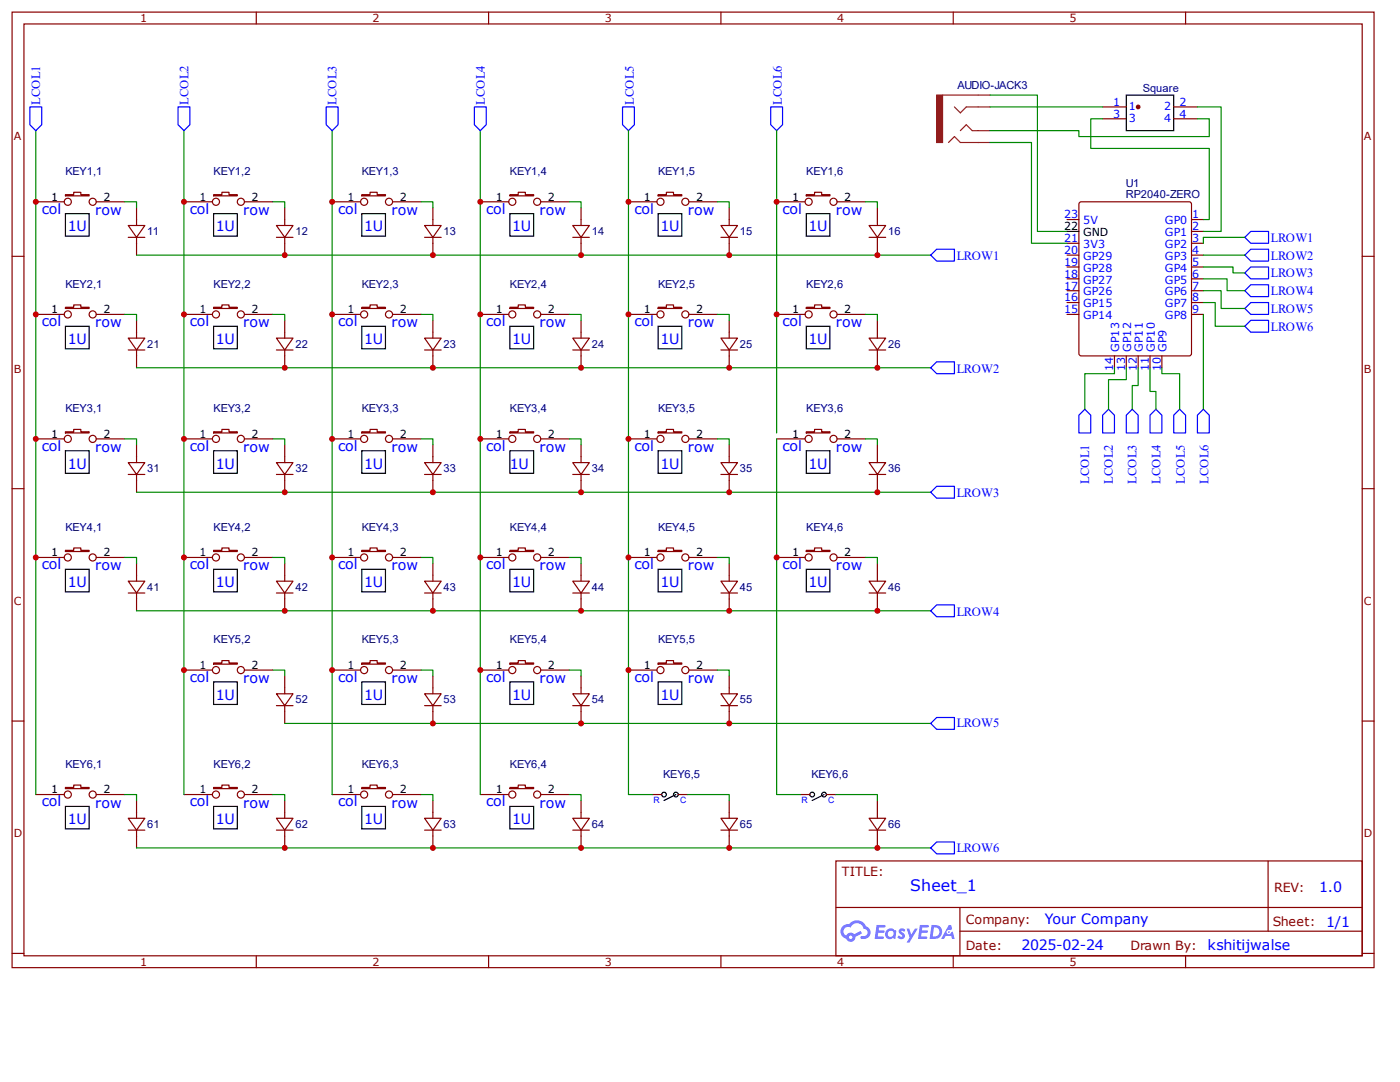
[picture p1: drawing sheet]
<svg xmlns="http://www.w3.org/2000/svg" width="279mm" height="216mm" viewBox="0 0 279 216" stroke-linecap="round" stroke-linejoin="round" font-family="sans-serif">
<g fill="none" stroke="#800" stroke-width=".24">
<path d="M2.4 2.4h271.8v190.7h-271.8zM4.8 4.8h267.1v185.9h-267.1zM51.1 2.4v2.4M97.5 2.4v2.4M143.9 2.4v2.4M190.2 2.4v2.4M236.6 2.4v2.4M2.4 51.1h2.4M271.9 51.1h2.3M2.4 97.5h2.4M271.9 97.5h2.3M2.4 143.9h2.4"/>
<path d="M271.9 143.9h2.3M166.8 171.8h105.1v18.9h-105.1zM253.1 171.8v14M2.4 190.2h2.4M51.1 190.7v2.4M97.5 190.7v2.4M143.9 190.7v2.4M166.8 181.1h105M190.2 190.7v2.4M191.6 185.8h80.2M191.6 181.1v9.4M236.6 190.7v2.4"/>
<path d="M271.9 190.2h2.3"/>
</g>
<g fill="#58f">
<path d="M179.5 185.4l.5-.2 .4 .1 .3 .3-.3 .4a.31 .31 0 0 0-.2-.3 .31 .31 0 0 0-.3 .1v.1a.8 .8 0 0 1 .6 .6 .8 .8 0 0 1-.2 .8l-.6 .1-.6-.4 .3-.3 .5 .2 .2-.2a1.1 1.1 0 0 1-.7-1.2z"/>
<path d="M180.9 185.3h.6l.4 1.2 .7-1.2h.5l-1.6 2.8h-.6l.6-1z"/>
<path d="M174.9 184.6h1.8v.2l-.2 .3h-1.1l-.1 .5h1l.3 .3-.3 .2h-1l-.1 .8h1h.1v.4h-1.7z"/>
<path d="M183.6 184.6h1.7l.1 .2-.3 .3h-1l-.1 .5h1l.2 .3-.3 .2h-1l-.1 .8h1h.2v.4h-1.8z"/>
<path d="M189.4 184.6h.4l.2 .8-.4 .2a.46 .46 0 0 0-.7 .2 .46 .46 0 0 0 .3 .6 .46 .46 0 0 0 .6-.4l.3-.1 .4 1.4h-.5l-.2-.5h-1.1l-.3 .5h-.6z"/>
<path d="M185.9 184.6l-.4 2.7h.9a1.41 1.41 0 0 0 1.6-1.4 1.41 1.41 0 0 0-1.6-1.3zM186.4 185.1a.95 .95 0 0 1 1.1 1 .95 .95 0 0 1-1.4 .8z"/>
<path d="M177.1 185.5a1.03 1.03 0 0 0-.3 1.5 1.03 1.03 0 0 0 1.5 .2l.4 .1 .2-1.5-.4-.2a.94 .94 0 0 0-1.4-.1zM177.1 186.3a.61 .61 0 0 1 1.2 0 .61 .61 0 0 1-1.2 0z"/>
<path d="M168.2 184.8a1.47 1.47 0 0 0 .7 2.5 .94 .94 0 0 0 1.1 .6 .94 .94 0 0 0 .7-1l1.3-.6-.3-.5-1.2 .6a.96 .96 0 0 0-1.6 .3 .93 .93 0 0 1-.5-1.3 .93 .93 0 0 1 1.4-.3 1.39 1.39 0 0 1 1.4-.9 1.39 1.39 0 0 1 1.2 1.1 .77 .77 0 0 1 .7 1 .77 .77 0 0 1-1.1 .5l-.3 .1v.3a1.31 1.31 0 0 0 1.9-.6 1.31 1.31 0 0 0-.8-1.8 2.04 2.04 0 0 0-3.4-.4l-.7 .1zM169.4 187a.36 .36 0 0 1 .7 0 .36 .36 0 0 1-.7 0z"/>
<circle cx="189.4" cy="186" r=".18"/>
</g>
<g fill="none" stroke="#800" stroke-width=".24">
<path d="M13.1 38.8h1.6v-.4h1.4v.4h1.7v.3h-4.7zM42.6 38.8h1.7v-.4h1.4v.4h1.7v.3h-4.8zM72.2 38.8h1.7v-.4h1.4v.4h1.6v.3h-4.7zM101.8 38.8h1.6v-.4h1.4v.4h1.7v.3h-4.7zM131.3 38.8h1.7v-.4h1.4v.4h1.7v.3h-4.8zM160.9 38.8h1.7v-.4h1.4v.4h1.6v.3h-4.7zM220 23.7h4.8M220 21.3h4.8M234.2 23.7h4.8M234.2 21.3h4.8M7.1 40.3h5.7M19.2 40.3h5.7"/>
<path d="M25.6 45h3.3l-1.6 2.4zM25.6 47.4h3.3M27.3 41.4v3.6M27.3 47.4v3.5M36.7 40.3h5.7M48.8 40.3h5.7M55.2 45h3.3l-1.7 2.4zM55.2 47.4h3.3M56.8 41.4v3.6M56.8 47.4v3.5M66.3 40.3h5.7M78.3 40.3h5.7"/>
<path d="M84.7 45h3.3l-1.6 2.4zM84.7 47.4h3.3M86.4 41.4v3.6M86.4 47.4v3.5M95.9 40.3h5.6M107.9 40.3h5.7M114.3 45h3.3l-1.6 2.4zM114.3 47.4h3.3M116 41.4v3.6M116 47.4v3.5M125.4 40.3h5.7M137.5 40.3h5.7"/>
<path d="M143.9 45h3.3l-1.7 2.4zM143.9 47.4h3.3M145.5 41.4v3.6M145.5 47.4v3.5M155 40.3h5.7M167.1 40.3h5.6M173.4 45h3.4l-1.7 2.4zM173.4 47.4h3.4M175.1 41.4v3.6M175.1 47.4v3.5M213 43.8h2.3M213 48.5h2.3"/>
<path d="M213 50.9h2.3M213 53.3h2.3M213 55.6h2.3M213 58h2.3M215.6 40.3h21.7l.4 .2 .1 30-.2 .5h-21.8l-.4-.2-.1-30.1zM237.8 43.8h2.4M237.8 46.2h2.4M237.8 48.5h2.4M237.8 50.9h2.4M237.8 53.3h2.4M237.8 55.6h2.4M237.8 58h2.4"/>
<path d="M7.1 62.7h5.7M13.1 61.3h1.6v-.5h1.4v.5h1.7v.3h-4.7zM19.2 62.7h5.7M25.6 67.5h3.3l-1.6 2.3zM25.6 69.8h3.3M27.3 63.9v3.6M27.3 69.8v3.6M36.7 62.7h5.7M42.6 61.3h1.7v-.5h1.4v.5h1.7v.3h-4.8zM48.8 62.7h5.7M55.2 67.5h3.3l-1.7 2.3zM55.2 69.8h3.3"/>
<path d="M56.8 63.9v3.6M56.8 69.8v3.6M66.3 62.7h5.7M72.2 61.3h1.7v-.5h1.4v.5h1.6v.3h-4.7zM78.3 62.7h5.7M84.7 67.5h3.3l-1.6 2.3zM84.7 69.8h3.3M86.4 63.9v3.6M86.4 69.8v3.6M95.9 62.7h5.6M101.8 61.3h1.6v-.5h1.4v.5h1.7v.3h-4.7zM107.9 62.7h5.7"/>
<path d="M114.3 67.5h3.3l-1.6 2.3zM114.3 69.8h3.3M116 63.9v3.6M116 69.8v3.6M125.4 62.7h5.7M131.3 61.3h1.7v-.5h1.4v.5h1.7v.3h-4.8zM137.5 62.7h5.7M143.9 67.5h3.3l-1.7 2.3zM143.9 69.8h3.3M145.5 63.9v3.6M145.5 69.8v3.6M155 62.7h5.7"/>
<path d="M160.9 61.3h1.7v-.5h1.4v.5h1.6v.3h-4.7zM167.1 62.7h5.6M173.4 67.5h3.4l-1.7 2.3zM173.4 69.8h3.4M175.1 63.9v3.6M175.1 69.8v3.6M213 60.4h2.3M213 62.7h2.3M222.4 71v2.4M224.8 71v2.4M227.1 71v2.4M229.5 71v2.4"/>
<path d="M231.9 71v2.4M237.8 60.4h2.4M237.8 62.7h2.4M7.1 87.6h5.7M13.1 86.2h1.6v-.5h1.4v.5h1.7v.2h-4.7zM19.2 87.6h5.7M25.6 92.3h3.3l-1.6 2.4zM25.6 94.7h3.3M27.3 88.8v3.5M27.3 94.7v3.5M36.7 87.6h5.7M42.6 86.2h1.7v-.5h1.4v.5h1.7v.2h-4.8z"/>
<path d="M48.8 87.6h5.7M55.2 92.3h3.3l-1.7 2.4zM55.2 94.7h3.3M56.8 88.8v3.5M56.8 94.7v3.5M66.3 87.6h5.7M72.2 86.2h1.7v-.5h1.4v.5h1.6v.2h-4.7zM78.3 87.6h5.7M84.7 92.3h3.3l-1.6 2.4zM84.7 94.7h3.3M86.4 88.8v3.5M86.4 94.7v3.5"/>
<path d="M95.9 87.6h5.6M101.8 86.2h1.6v-.5h1.4v.5h1.7v.2h-4.7zM107.9 87.6h5.7M114.3 92.3h3.3l-1.6 2.4zM114.3 94.7h3.3M116 88.8v3.5M116 94.7v3.5M125.4 87.6h5.7M131.3 86.2h1.7v-.5h1.4v.5h1.7v.2h-4.8zM137.5 87.6h5.7M143.9 92.3h3.3l-1.7 2.4zM143.9 94.7h3.3"/>
<path d="M145.5 88.8v3.5M145.5 94.7v3.5M155 87.6h5.7M160.9 86.2h1.7v-.5h1.4v.5h1.6v.2h-4.7zM167.1 87.6h5.6M173.4 92.3h3.4l-1.7 2.4zM173.4 94.7h3.4M175.1 88.8v3.5M175.1 94.7v3.5M7.1 111.2h5.7M13.1 109.8h1.6v-.5h1.4v.5h1.7v.3h-4.7zM19.2 111.2h5.7"/>
<path d="M25.6 116h3.3l-1.6 2.3zM25.6 118.3h3.3M27.3 112.4v3.6M27.3 118.3v3.6M36.7 111.2h5.7M42.6 109.8h1.7v-.5h1.4v.5h1.7v.3h-4.8zM48.8 111.2h5.7M55.2 116h3.3l-1.7 2.3zM55.2 118.3h3.3M56.8 112.4v3.6M56.8 118.3v3.6M66.3 111.2h5.7"/>
<path d="M72.2 109.8h1.7v-.5h1.4v.5h1.6v.3h-4.7zM78.3 111.2h5.7M84.7 116h3.3l-1.6 2.3zM84.7 118.3h3.3M86.4 112.4v3.6M86.4 118.3v3.6M95.9 111.2h5.6M101.8 109.8h1.6v-.5h1.4v.5h1.7v.3h-4.7zM107.9 111.2h5.7M114.3 116h3.3l-1.6 2.3zM114.3 118.3h3.3M116 112.4v3.6"/>
<path d="M116 118.3v3.6M125.4 111.2h5.7M131.3 109.8h1.7v-.5h1.4v.5h1.7v.3h-4.8zM137.5 111.2h5.7M143.9 116h3.3l-1.7 2.3zM143.9 118.3h3.3M145.5 112.4v3.6M145.5 118.3v3.6M155 111.2h5.7M160.9 109.8h1.7v-.5h1.4v.5h1.6v.3h-4.7zM167.1 111.2h5.6M173.4 116h3.4l-1.7 2.3z"/>
<path d="M173.4 118.3h3.4M175.1 112.4v3.6M175.1 118.3v3.6M36.7 133.7h5.7M42.6 132.3h1.7v-.5h1.4v.5h1.7v.2h-4.8zM48.8 133.7h5.7M55.2 138.4h3.3l-1.7 2.4zM56.8 134.9v3.5M66.3 133.7h5.7M72.2 132.3h1.7v-.5h1.4v.5h1.6v.2h-4.7zM78.3 133.7h5.7M84.7 138.4h3.3l-1.6 2.4z"/>
<path d="M86.4 134.9v3.5M95.9 133.7h5.6M101.8 132.3h1.6v-.5h1.4v.5h1.7v.2h-4.7zM107.9 133.7h5.7M114.3 138.4h3.3l-1.6 2.4zM116 134.9v3.5M125.4 133.7h5.7M131.3 132.3h1.7v-.5h1.4v.5h1.7v.2h-4.8zM137.5 133.7h5.7M143.9 138.4h3.3l-1.7 2.4zM145.5 134.9v3.5M7.1 158.5h5.7"/>
<path d="M13.1 157.1h1.6v-.4h1.4v.4h1.7v.3h-4.7zM19.2 158.5h5.7M27.3 159.7v3.6M36.7 158.5h5.7M42.6 157.1h1.7v-.4h1.4v.4h1.7v.3h-4.8zM48.8 158.5h5.7M55.2 140.8h3.3M56.8 140.8v3.6M56.8 159.7v3.6M66.3 158.5h5.7M72.2 157.1h1.7v-.4h1.4v.4h1.6v.3h-4.7zM78.3 158.5h5.7"/>
<path d="M84.7 140.8h3.3M86.4 140.8v3.6M86.4 159.7v3.6M95.9 158.5h5.6M101.8 157.1h1.6v-.4h1.4v.4h1.7v.3h-4.7zM107.9 158.5h5.7M114.3 140.8h3.3M116 140.8v3.6M116 159.7v3.6M130.2 158.5h1.8M135.4 158.5h1.9M143.9 140.8h3.3"/>
<path d="M145.5 140.8v3.6M145.5 159.7v3.6M159.7 158.5h1.9M164.9 158.5h1.9M175.1 159.7v3.6M25.6 163.3h3.3l-1.6 2.3zM25.6 165.6h3.3M27.3 165.6v3.6M55.2 163.3h3.3l-1.7 2.3zM55.2 165.6h3.3M56.8 165.6v3.6M84.7 163.3h3.3l-1.6 2.3z"/>
<path d="M84.7 165.6h3.3M86.4 165.6v3.6M114.3 163.3h3.3l-1.6 2.3zM114.3 165.6h3.3M116 165.6v3.6M143.9 163.3h3.3l-1.7 2.3zM143.9 165.6h3.3M145.5 165.6v3.6M173.4 163.3h3.4l-1.7 2.3zM173.4 165.6h3.4M175.1 165.6v3.6"/>
<circle cx="13.5" cy="40.3" r=".71"/>
<circle cx="18.5" cy="40.3" r=".71"/>
<circle cx="43.1" cy="40.3" r=".71"/>
<circle cx="48.1" cy="40.3" r=".71"/>
<circle cx="72.7" cy="40.3" r=".71"/>
<circle cx="77.6" cy="40.3" r=".71"/>
<circle cx="102.2" cy="40.3" r=".71"/>
<circle cx="107.2" cy="40.3" r=".71"/>
<circle cx="131.8" cy="40.3" r=".71"/>
<circle cx="136.8" cy="40.3" r=".71"/>
<circle cx="161.4" cy="40.3" r=".71"/>
<circle cx="166.3" cy="40.3" r=".71"/>
<circle cx="13.5" cy="62.7" r=".71"/>
<circle cx="18.5" cy="62.7" r=".71"/>
<circle cx="43.1" cy="62.7" r=".71"/>
<circle cx="48.1" cy="62.7" r=".71"/>
<circle cx="72.7" cy="62.7" r=".71"/>
<circle cx="77.6" cy="62.7" r=".71"/>
<circle cx="102.2" cy="62.7" r=".71"/>
<circle cx="107.2" cy="62.7" r=".71"/>
<circle cx="131.8" cy="62.7" r=".71"/>
<circle cx="136.8" cy="62.7" r=".71"/>
<circle cx="161.4" cy="62.7" r=".71"/>
<circle cx="166.3" cy="62.7" r=".71"/>
<circle cx="13.5" cy="87.6" r=".71"/>
<circle cx="18.5" cy="87.6" r=".71"/>
<circle cx="43.1" cy="87.6" r=".71"/>
<circle cx="48.1" cy="87.6" r=".71"/>
<circle cx="72.7" cy="87.6" r=".71"/>
<circle cx="77.6" cy="87.6" r=".71"/>
<circle cx="102.2" cy="87.6" r=".71"/>
<circle cx="107.2" cy="87.6" r=".71"/>
<circle cx="131.8" cy="87.6" r=".71"/>
<circle cx="136.8" cy="87.6" r=".71"/>
<circle cx="161.4" cy="87.6" r=".71"/>
<circle cx="166.3" cy="87.6" r=".71"/>
<circle cx="13.5" cy="111.2" r=".71"/>
<circle cx="18.5" cy="111.2" r=".71"/>
<circle cx="43.1" cy="111.2" r=".71"/>
<circle cx="48.1" cy="111.2" r=".71"/>
<circle cx="72.7" cy="111.2" r=".71"/>
<circle cx="77.6" cy="111.2" r=".71"/>
<circle cx="102.2" cy="111.2" r=".71"/>
<circle cx="107.2" cy="111.2" r=".71"/>
<circle cx="131.8" cy="111.2" r=".71"/>
<circle cx="136.8" cy="111.2" r=".71"/>
<circle cx="161.4" cy="111.2" r=".71"/>
<circle cx="166.3" cy="111.2" r=".71"/>
<circle cx="43.1" cy="133.7" r=".71"/>
<circle cx="48.1" cy="133.7" r=".71"/>
<circle cx="72.7" cy="133.7" r=".71"/>
<circle cx="77.6" cy="133.7" r=".71"/>
<circle cx="102.2" cy="133.7" r=".71"/>
<circle cx="107.2" cy="133.7" r=".71"/>
<circle cx="131.8" cy="133.7" r=".71"/>
<circle cx="136.8" cy="133.7" r=".71"/>
<circle cx="13.5" cy="158.5" r=".71"/>
<circle cx="18.5" cy="158.5" r=".71"/>
<circle cx="43.1" cy="158.5" r=".71"/>
<circle cx="48.1" cy="158.5" r=".71"/>
<circle cx="72.7" cy="158.5" r=".71"/>
<circle cx="77.6" cy="158.5" r=".71"/>
<circle cx="102.2" cy="158.5" r=".71"/>
<circle cx="107.2" cy="158.5" r=".71"/>
</g>
<g fill="none" stroke="#000" stroke-width=".24">
<path d="M224.8 19h9.4v7.1h-9.4zM13.1 42.6h4.7v4.5h-4.7zM42.6 42.6h4.8v4.5h-4.8zM72.2 42.6h4.7v4.5h-4.7zM101.8 42.6h4.7v4.5h-4.7zM131.3 42.6h4.8v4.5h-4.8zM160.9 42.6h4.7v4.5h-4.7zM213 46.2h2.3M13.1 65.1h4.7v4.5h-4.7zM42.6 65.1h4.8v4.5h-4.8zM72.2 65.1h4.7v4.5h-4.7zM101.8 65.1h4.7v4.5h-4.7z"/>
<path d="M131.3 65.1h4.8v4.5h-4.8zM160.9 65.1h4.7v4.5h-4.7zM13.1 89.9h4.7v4.5h-4.7zM42.6 89.9h4.8v4.5h-4.8zM72.2 89.9h4.7v4.5h-4.7zM101.8 89.9h4.7v4.5h-4.7zM131.3 89.9h4.8v4.5h-4.8zM160.9 89.9h4.7v4.5h-4.7zM13.1 113.6h4.7v4.5h-4.7zM42.6 113.6h4.8v4.5h-4.8zM72.2 113.6h4.7v4.5h-4.7zM101.8 113.6h4.7v4.5h-4.7z"/>
<path d="M131.3 113.6h4.8v4.5h-4.8zM160.9 113.6h4.7v4.5h-4.7zM42.6 136.1h4.8v4.5h-4.8zM72.2 136.1h4.7v4.5h-4.7zM101.8 136.1h4.7v4.5h-4.7zM131.3 136.1h4.8v4.5h-4.8zM134.9 158.5l-2.4 1.2M164.5 158.5l-2.4 1.2M13.1 160.9h4.7v4.5h-4.7zM42.6 160.9h4.8v4.5h-4.8zM72.2 160.9h4.7v4.5h-4.7zM101.8 160.9h4.7v4.5h-4.7z"/>
<circle cx="132.5" cy="158.5" r=".47"/>
<circle cx="134.9" cy="158.5" r=".47"/>
<circle cx="162.1" cy="158.5" r=".47"/>
<circle cx="164.5" cy="158.5" r=".47"/>
</g>
<path d="M188.1 19h9.5M189.3 28.4l1.2-1.1 1.2 1.1h5.9M190.5 21.3l1.2 1.2 1.1-1.2h4.8M191.7 26.1l1.1-1.2 1.2 1.2h3.6" fill="none" stroke="#8d2323" stroke-width=".24"/>
<path d="M186.9 19h1.2v9.4h-1.2z" fill="#8d2323" stroke="#8d2323" stroke-width=".24"/>
<g fill="none" stroke="#080" stroke-width=".24">
<path d="M197.6 19h9.4v27.2h6M7.1 26.1v132.4M36.7 26.1v132.4M66.3 26.1v132.4M95.9 26.1v132.4M125.4 26.1v132.4h4.8M155 26.1v60.3M197.6 28.4h8.3v20.1h7.1M197.6 21.3h22.4M220 23.7h-2.3v5.9h23.6v14.2h-1.1M239 21.3h4.7v24.9h-3.5M239 23.7h2.3v3.6h-26v-1.2h-17.7"/>
<path d="M24.9 40.3h2.4v1.1M27.3 50.9h158.4M54.5 40.3h2.3v1.1M84 40.3h2.4v1.1M113.6 40.3h2.4v1.1M143.2 40.3h2.3v1.1M172.7 40.3h2.4v1.1M240.2 53.3h5.9v1.2h2.3M240.2 55.6h4.7v2.4h3.5M240.2 58h3.5v3.6h4.7M240.2 50.9h8.2M248.4 47.4h-8.2v1.1"/>
<path d="M24.9 62.7h2.4v1.2M27.3 73.4h158.4M54.5 62.7h2.3v1.2M84 62.7h2.4v1.2M113.6 62.7h2.4v1.2M143.2 62.7h2.3v1.2M172.7 62.7h2.4v1.2M222.4 73.4v1.2h-5.9v7.1M224.8 73.4v2.3h-3.6v6M227.1 73.4v3.5h-1.1v4.8M229.5 73.4v4.7h1.2v3.6M231.9 73.4v1.2h3.5v7.1"/>
<path d="M240.2 60.4h2.3v4.7h5.9M240.2 62.7v19M24.9 87.6h2.4v1.2M27.3 98.2h158.4M54.5 87.6h2.3v1.2M84 87.6h2.4v1.2M113.6 87.6h2.4v1.2M143.2 87.6h2.3v1.2M155 87.6v70.9h4.7M172.7 87.6h2.4v1.2M24.9 111.2h2.4v1.2M54.5 111.2h2.3v1.2"/>
<path d="M84 111.2h2.4v1.2M113.6 111.2h2.4v1.2M143.2 111.2h2.3v1.2M172.7 111.2h2.4v1.2M27.3 121.9h158.4M54.5 133.7h2.3v1.2M84 133.7h2.4v1.2M113.6 133.7h2.4v1.2M143.2 133.7h2.3v1.2M24.9 158.5h2.4v1.2M54.5 158.5h2.3v1.2M56.8 144.4h128.9"/>
<path d="M84 158.5h2.4v1.2M113.6 158.5h2.4v1.2M137.3 158.5h8.2v1.2M166.8 158.5h8.3v1.2M27.3 169.2h158.4"/>
</g>
<g fill="none" stroke="#00f" stroke-width=".24">
<path d="M6 21.3h2.3v3.6l-1.2 1.2-1.1-1.2zM35.5 21.3h2.4v3.6l-1.2 1.2-1.2-1.2zM65.1 21.3h2.4v3.6l-1.2 1.2-1.2-1.2zM94.7 21.3h2.3v3.6l-1.1 1.2-1.2-1.2zM124.2 21.3h2.4v3.6l-1.2 1.2-1.2-1.2zM153.8 21.3h2.4v3.6l-1.2 1.2-1.2-1.2zM185.7 50.9l1.2-1.2h3.6v2.4h-3.6zM248.4 54.5l1.2-1.2h3.6v2.3h-3.6zM249.6 56.8h3.6v2.4h-3.6l-1.2-1.2zM249.6 49.7h3.6v2.4h-3.6l-1.2-1.2zM249.6 46.2h3.6v2.3h-3.6l-1.2-1.1zM185.7 73.4l1.2-1.2h3.6v2.4h-3.6z"/>
<path d="M248.4 61.6l1.2-1.2h3.6v2.3h-3.6zM249.6 63.9h3.6v2.4h-3.6l-1.2-1.2zM185.7 98.2l1.2-1.2h3.6v2.4h-3.6zM216.5 81.7l1.2 1.1v3.6h-2.4v-3.6zM221.2 81.7l1.2 1.1v3.6h-2.4v-3.6zM224.8 82.8l1.2-1.1 1.1 1.1v3.6h-2.3zM229.5 82.8l1.2-1.1 1.2 1.1v3.6h-2.4zM235.4 81.7l1.2 1.1v3.6h-2.4v-3.6zM239 82.8l1.2-1.1 1.1 1.1v3.6h-2.3zM185.7 121.9l1.2-1.2h3.6v2.4h-3.6zM185.7 144.4l1.2-1.2h3.6v2.3h-3.6zM185.7 169.2l1.2-1.2h3.6v2.4h-3.6z"/>
</g>
<circle cx="227.1" cy="21.3" r=".35" fill="#800" stroke="#800" stroke-width=".24"/>
<g fill="#c00">
<circle cx="7.1" cy="62.7" r=".59"/>
<circle cx="7.1" cy="87.6" r=".59"/>
<circle cx="7.1" cy="111.2" r=".59"/>
<circle cx="36.7" cy="62.7" r=".59"/>
<circle cx="36.7" cy="87.6" r=".59"/>
<circle cx="36.7" cy="111.2" r=".59"/>
<circle cx="36.7" cy="133.7" r=".59"/>
<circle cx="66.3" cy="62.7" r=".59"/>
<circle cx="66.3" cy="87.6" r=".59"/>
<circle cx="66.3" cy="111.2" r=".59"/>
<circle cx="66.3" cy="133.7" r=".59"/>
<circle cx="95.9" cy="62.7" r=".59"/>
<circle cx="95.9" cy="87.6" r=".59"/>
<circle cx="95.9" cy="111.2" r=".59"/>
<circle cx="95.9" cy="133.7" r=".59"/>
<circle cx="56.8" cy="50.9" r=".59"/>
<circle cx="86.4" cy="50.9" r=".59"/>
<circle cx="56.8" cy="73.4" r=".59"/>
<circle cx="86.4" cy="73.4" r=".59"/>
<circle cx="116" cy="73.4" r=".59"/>
<circle cx="116" cy="50.9" r=".59"/>
<circle cx="56.8" cy="121.9" r=".59"/>
<circle cx="56.8" cy="98.2" r=".59"/>
<circle cx="86.4" cy="98.2" r=".59"/>
<circle cx="86.4" cy="121.9" r=".59"/>
<circle cx="116" cy="121.9" r=".59"/>
<circle cx="116" cy="98.2" r=".59"/>
<circle cx="145.5" cy="50.9" r=".59"/>
<circle cx="145.5" cy="73.4" r=".59"/>
<circle cx="145.5" cy="98.2" r=".59"/>
<circle cx="145.5" cy="121.9" r=".59"/>
<circle cx="116" cy="144.4" r=".59"/>
<circle cx="86.4" cy="144.4" r=".59"/>
<circle cx="56.8" cy="169.2" r=".59"/>
<circle cx="86.4" cy="169.2" r=".59"/>
<circle cx="116" cy="169.2" r=".59"/>
<circle cx="145.5" cy="169.2" r=".59"/>
<circle cx="7.1" cy="40.3" r=".59"/>
<circle cx="36.7" cy="40.3" r=".59"/>
<circle cx="66.3" cy="40.3" r=".59"/>
<circle cx="95.9" cy="40.3" r=".59"/>
<circle cx="175.1" cy="50.9" r=".59"/>
<circle cx="175.1" cy="73.4" r=".59"/>
<circle cx="175.1" cy="98.2" r=".59"/>
<circle cx="175.1" cy="121.9" r=".59"/>
<circle cx="145.5" cy="144.4" r=".59"/>
<circle cx="175.1" cy="169.2" r=".59"/>
<circle cx="125.4" cy="40.3" r=".59"/>
<circle cx="125.4" cy="62.7" r=".59"/>
<circle cx="125.4" cy="87.6" r=".59"/>
<circle cx="125.4" cy="111.2" r=".59"/>
<circle cx="125.4" cy="133.7" r=".59"/>
<circle cx="155" cy="111.2" r=".59"/>
<circle cx="155" cy="62.7" r=".59"/>
<circle cx="155" cy="40.3" r=".59"/>
</g>
<text font-size="3.2" fill="#00f" x="181.6" y="177.8">Sheet_1</text>
<g font-size="2.8" fill="#00f">
<text x="8.3" y="42.6">col</text>
<text x="13.5" y="46.2">1U</text>
<text x="19" y="42.9">row</text>
<text x="37.9" y="42.6">col</text>
<text x="43.1" y="46.2">1U</text>
<text x="48.5" y="42.9">row</text>
<text x="67.5" y="42.6">col</text>
<text x="72.7" y="46.2">1U</text>
<text x="78.1" y="42.9">row</text>
<text x="97" y="42.6">col</text>
<text x="102.2" y="46.2">1U</text>
<text x="107.7" y="42.9">row</text>
<text x="126.6" y="42.6">col</text>
<text x="131.8" y="46.2">1U</text>
<text x="137.3" y="42.9">row</text>
<text x="156.2" y="42.6">col</text>
<text x="161.4" y="46.2">1U</text>
<text x="166.8" y="42.9">row</text>
<text x="8.3" y="65.1">col</text>
<text x="19" y="65.3">row</text>
<text x="37.9" y="65.1">col</text>
<text x="48.5" y="65.3">row</text>
<text x="67.5" y="65.1">col</text>
<text x="78.1" y="65.3">row</text>
<text x="97" y="65.1">col</text>
<text x="107.7" y="65.3">row</text>
<text x="126.6" y="65.1">col</text>
<text x="137.3" y="65.3">row</text>
<text x="156.2" y="65.1">col</text>
<text x="166.8" y="65.3">row</text>
<text x="13.5" y="68.7">1U</text>
<text x="43.1" y="68.7">1U</text>
<text x="72.7" y="68.7">1U</text>
<text x="102.2" y="68.7">1U</text>
<text x="131.8" y="68.7">1U</text>
<text x="161.4" y="68.7">1U</text>
<text x="8.3" y="89.9">col</text>
<text x="37.9" y="89.9">col</text>
<text x="67.5" y="89.9">col</text>
<text x="97" y="89.9">col</text>
<text x="126.6" y="89.9">col</text>
<text x="156.2" y="89.9">col</text>
<text x="13.5" y="93.5">1U</text>
<text x="19" y="90.2">row</text>
<text x="43.1" y="93.5">1U</text>
<text x="48.5" y="90.2">row</text>
<text x="72.7" y="93.5">1U</text>
<text x="78.1" y="90.2">row</text>
<text x="101.8" y="93.5">1U</text>
<text x="107.7" y="90.2">row</text>
<text x="131.8" y="93.5">1U</text>
<text x="137.3" y="90.2">row</text>
<text x="161.4" y="93.5">1U</text>
<text x="166.8" y="90.2">row</text>
<text x="8.3" y="113.6">col</text>
<text x="19" y="113.8">row</text>
<text x="37.9" y="113.6">col</text>
<text x="48.5" y="113.8">row</text>
<text x="67.5" y="113.6">col</text>
<text x="78.1" y="113.8">row</text>
<text x="97" y="113.6">col</text>
<text x="107.7" y="113.8">row</text>
<text x="126.6" y="113.6">col</text>
<text x="137.3" y="113.8">row</text>
<text x="156.2" y="113.6">col</text>
<text x="166.8" y="113.8">row</text>
<text x="13.5" y="117.1">1U</text>
<text x="43.1" y="117.1">1U</text>
<text x="72.7" y="117.1">1U</text>
<text x="102.2" y="117.1">1U</text>
<text x="131.8" y="117.1">1U</text>
<text x="161.4" y="117.1">1U</text>
<text x="37.9" y="136.1">col</text>
<text x="48.5" y="136.3">row</text>
<text x="67.5" y="136.1">col</text>
<text x="78.1" y="136.3">row</text>
<text x="97" y="136.1">col</text>
<text x="107.7" y="136.3">row</text>
<text x="126.6" y="136.1">col</text>
<text x="137.3" y="136.3">row</text>
<text x="43.1" y="139.6">1U</text>
<text x="72.7" y="139.6">1U</text>
<text x="102.2" y="139.6">1U</text>
<text x="131.8" y="139.6">1U</text>
<text x="8.3" y="160.9">col</text>
<text x="19" y="161.1">row</text>
<text x="37.9" y="160.9">col</text>
<text x="48.5" y="161.1">row</text>
<text x="67.5" y="160.9">col</text>
<text x="78.1" y="161.1">row</text>
<text x="97" y="160.9">col</text>
<text x="107.7" y="161.1">row</text>
<text x="13.5" y="164.5">1U</text>
<text x="43.1" y="164.5">1U</text>
<text x="72.7" y="164.5">1U</text>
<text x="102.2" y="164.5">1U</text>
<text x="263.2" y="178">1.0</text>
<text x="208.5" y="184.4">Your Company</text>
<text x="264.7" y="184.9">1/1</text>
<text x="203.9" y="189.6">2025-02-24</text>
<text x="241" y="189.6">kshitijwalse</text>
</g>
<g font-size="2.5" fill="#00f">
<text x="8" y="20.9" transform="rotate(-90 8 20.9)">LCOL1</text>
<text x="37.6" y="20.9" transform="rotate(-90 37.6 20.9)">LCOL2</text>
<text x="67.2" y="20.9" transform="rotate(-90 67.2 20.9)">LCOL3</text>
<text x="96.7" y="20.9" transform="rotate(-90 96.7 20.9)">LCOL4</text>
<text x="126.5" y="20.9" transform="rotate(-90 126.5 20.9)">LCOL5</text>
<text x="156" y="20.9" transform="rotate(-90 156 20.9)">LCOL6</text>
<text x="191" y="52">LROW1</text>
<text x="253.6" y="51.8">LROW2</text>
<text x="253.6" y="48.3">LROW1</text>
<text x="253.6" y="58.9">LROW4</text>
<text x="253.6" y="55.4">LROW3</text>
<text x="253.6" y="62.5">LROW5</text>
<text x="253.6" y="66">LROW6</text>
<text x="191" y="74.4">LROW2</text>
<text x="191" y="99.3">LROW3</text>
<text x="217.4" y="96.5" transform="rotate(-90 217.4 96.5)">LCOL1</text>
<text x="222.1" y="96.5" transform="rotate(-90 222.1 96.5)">LCOL2</text>
<text x="226.8" y="96.5" transform="rotate(-90 226.8 96.5)">LCOL3</text>
<text x="231.6" y="96.5" transform="rotate(-90 231.6 96.5)">LCOL4</text>
<text x="236.5" y="96.5" transform="rotate(-90 236.5 96.5)">LCOL5</text>
<text x="241.2" y="96.5" transform="rotate(-90 241.2 96.5)">LCOL6</text>
<text x="191" y="122.9">LROW4</text>
<text x="191" y="145.2">LROW5</text>
<text x="191" y="170">LROW6</text>
</g>
<g font-size="2.5" fill="#800">
<text x="168" y="174.9">TITLE:</text>
<text x="254.3" y="178">REV:</text>
<text x="192.8" y="184.4">Company:</text>
<text x="254" y="184.8">Sheet:</text>
<text x="192.8" y="189.5">Date:</text>
<text x="225.6" y="189.6">Drawn By:</text>
</g>
<g font-size="2.2" fill="#800">
<text x="28" y="4.4">1</text>
<text x="74.3" y="4.4">2</text>
<text x="120.7" y="4.4">3</text>
<text x="167.1" y="4.4">4</text>
<text x="213.4" y="4.4">5</text>
<text x="2.8" y="28">A</text>
<text x="272.2" y="28">A</text>
<text x="2.8" y="74.3">B</text>
<text x="272.2" y="74.3">B</text>
<text x="2.8" y="120.7">C</text>
<text x="272.2" y="120.7">C</text>
<text x="2.8" y="167.1">D</text>
<text x="272.2" y="167.1">D</text>
<text x="28" y="192.7">1</text>
<text x="74.3" y="192.7">2</text>
<text x="120.7" y="192.7">3</text>
<text x="167.1" y="192.7">4</text>
<text x="213.4" y="192.7">5</text>
</g>
<g font-size="2.2" fill="#000080">
<text x="191.1" y="17.8">AUDIO-JACK3</text>
<text x="228.1" y="18.3">Square</text>
<text x="13.1" y="35">KEY1,1</text>
<text x="42.6" y="35">KEY1,2</text>
<text x="72.2" y="35">KEY1,3</text>
<text x="101.8" y="35">KEY1,4</text>
<text x="131.3" y="35">KEY1,5</text>
<text x="160.9" y="35">KEY1,6</text>
<text x="224.7" y="39.6">RP2040-ZERO</text>
<text x="224.7" y="37.4">U1</text>
<text x="29.4" y="46.9">11</text>
<text x="58.9" y="46.9">12</text>
<text x="88.5" y="46.9">13</text>
<text x="118.1" y="46.9">14</text>
<text x="147.7" y="46.9">15</text>
<text x="177.2" y="46.9">16</text>
<text x="13.1" y="57.4">KEY2,1</text>
<text x="42.6" y="57.4">KEY2,2</text>
<text x="72.2" y="57.4">KEY2,3</text>
<text x="101.8" y="57.4">KEY2,4</text>
<text x="131.3" y="57.4">KEY2,5</text>
<text x="160.9" y="57.4">KEY2,6</text>
<text x="29.4" y="69.4">21</text>
<text x="58.9" y="69.4">22</text>
<text x="88.5" y="69.4">23</text>
<text x="118.1" y="69.4">24</text>
<text x="147.7" y="69.4">25</text>
<text x="177.2" y="69.4">26</text>
<text x="13.1" y="82.3">KEY3,1</text>
<text x="42.6" y="82.3">KEY3,2</text>
<text x="72.2" y="82.3">KEY3,3</text>
<text x="101.8" y="82.3">KEY3,4</text>
<text x="131.3" y="82.3">KEY3,5</text>
<text x="160.9" y="82.3">KEY3,6</text>
<text x="29.4" y="94.2">31</text>
<text x="58.9" y="94.2">32</text>
<text x="88.5" y="94.2">33</text>
<text x="118.1" y="94.2">34</text>
<text x="147.7" y="94.2">35</text>
<text x="177.2" y="94.2">36</text>
<text x="13.1" y="105.9">KEY4,1</text>
<text x="42.6" y="105.9">KEY4,2</text>
<text x="72.2" y="105.9">KEY4,3</text>
<text x="101.8" y="105.9">KEY4,4</text>
<text x="131.3" y="105.9">KEY4,5</text>
<text x="160.9" y="105.9">KEY4,6</text>
<text x="29.4" y="117.9">41</text>
<text x="58.9" y="117.9">42</text>
<text x="88.5" y="117.9">43</text>
<text x="118.1" y="117.9">44</text>
<text x="147.7" y="117.9">45</text>
<text x="177.2" y="117.9">46</text>
<text x="42.6" y="128.4">KEY5,2</text>
<text x="72.2" y="128.4">KEY5,3</text>
<text x="101.8" y="128.4">KEY5,4</text>
<text x="131.3" y="128.4">KEY5,5</text>
<text x="58.9" y="140.3">52</text>
<text x="88.5" y="140.3">53</text>
<text x="118.1" y="140.3">54</text>
<text x="147.7" y="140.3">55</text>
<text x="13.1" y="153.2">KEY6,1</text>
<text x="42.6" y="153.2">KEY6,2</text>
<text x="72.2" y="153.2">KEY6,3</text>
<text x="101.8" y="153.2">KEY6,4</text>
<text x="132.4" y="155.2">KEY6,5</text>
<text x="161.9" y="155.2">KEY6,6</text>
<text x="29.4" y="165.2">61</text>
<text x="58.9" y="165.2">62</text>
<text x="88.5" y="165.2">63</text>
<text x="118.1" y="165.2">64</text>
<text x="147.7" y="165.2">65</text>
<text x="177.2" y="165.2">66</text>
</g>
<g font-size="2.2" fill="#00f">
<text x="222.2" y="23.5">3</text>
<text x="222.2" y="21.1">1</text>
<text x="225.3" y="22">1</text>
<text x="232.3" y="22">2</text>
<text x="235.4" y="21.1">2</text>
<text x="235.4" y="23.5">4</text>
<text x="225.3" y="24.4">3</text>
<text x="232.3" y="24.4">4</text>
<text x="212.4" y="43.6">23</text>
<text x="216.2" y="44.8">5V</text>
<text x="232.5" y="44.8">GP0</text>
<text x="232.5" y="47.1">GP1</text>
<text x="237.9" y="43.6">1</text>
<text x="237.9" y="45.9">2</text>
<text x="212.4" y="53">19</text>
<text x="212.4" y="50.7">20</text>
<text x="212.4" y="48.3">21</text>
<text x="216.2" y="51.9">GP29</text>
<text x="216.2" y="49.5">3V3</text>
<text x="232.5" y="49.5">GP2</text>
<text x="232.5" y="51.9">GP3</text>
<text x="237.9" y="48.3">3</text>
<text x="237.9" y="50.7">4</text>
<text x="237.9" y="53">5</text>
<text x="212.4" y="57.8">17</text>
<text x="212.4" y="55.4">18</text>
<text x="216.2" y="59">GP26</text>
<text x="216.2" y="56.6">GP27</text>
<text x="216.2" y="54.2">GP28</text>
<text x="232.5" y="54.2">GP4</text>
<text x="232.5" y="56.6">GP5</text>
<text x="232.5" y="59">GP6</text>
<text x="237.9" y="55.4">6</text>
<text x="237.9" y="57.8">7</text>
<text x="212.4" y="62.5">15</text>
<text x="212.4" y="60.1">16</text>
<text x="216.2" y="63.7">GP14</text>
<text x="216.2" y="61.3">GP15</text>
<text x="232.5" y="61.3">GP7</text>
<text x="232.5" y="63.7">GP8</text>
<text x="237.9" y="60.1">8</text>
<text x="237.9" y="62.5">9</text>
<text x="223.4" y="70.1" transform="rotate(-90 223.4 70.1)">GP13</text>
<text x="225.7" y="70.1" transform="rotate(-90 225.7 70.1)">GP12</text>
<text x="228.1" y="70.1" transform="rotate(-90 228.1 70.1)">GP11</text>
<text x="230.5" y="70.1" transform="rotate(-90 230.5 70.1)">GP10</text>
<text x="232.8" y="70.1" transform="rotate(-90 232.8 70.1)">GP9</text>
<text x="222.2" y="74" transform="rotate(-90 222.2 74)">14</text>
<text x="224.5" y="74" transform="rotate(-90 224.5 74)">13</text>
<text x="226.9" y="74" transform="rotate(-90 226.9 74)">12</text>
<text x="229.3" y="74" transform="rotate(-90 229.3 74)">11</text>
<text x="231.6" y="74" transform="rotate(-90 231.6 74)">10</text>
</g>
<g font-size="2.2">
<text x="10.2" y="40">1</text>
<text x="20.6" y="40">2</text>
<text x="39.8" y="40">1</text>
<text x="50.2" y="40">2</text>
<text x="69.4" y="40">1</text>
<text x="79.8" y="40">2</text>
<text x="98.9" y="40">1</text>
<text x="109.3" y="40">2</text>
<text x="128.5" y="40">1</text>
<text x="138.9" y="40">2</text>
<text x="158.1" y="40">1</text>
<text x="168.5" y="40">2</text>
<text x="212.4" y="45.9">22</text>
<text x="216.2" y="47.1">GND</text>
<text x="10.2" y="62.5">1</text>
<text x="20.6" y="62.5">2</text>
<text x="39.8" y="62.5">1</text>
<text x="50.2" y="62.5">2</text>
<text x="69.4" y="62.5">1</text>
<text x="79.8" y="62.5">2</text>
<text x="98.9" y="62.5">1</text>
<text x="109.3" y="62.5">2</text>
<text x="128.5" y="62.5">1</text>
<text x="138.9" y="62.5">2</text>
<text x="158.1" y="62.5">1</text>
<text x="168.5" y="62.5">2</text>
<text x="10.2" y="87.3">1</text>
<text x="20.6" y="87.3">2</text>
<text x="39.8" y="87.3">1</text>
<text x="50.2" y="87.3">2</text>
<text x="69.4" y="87.3">1</text>
<text x="79.8" y="87.3">2</text>
<text x="98.9" y="87.3">1</text>
<text x="109.3" y="87.3">2</text>
<text x="128.5" y="87.3">1</text>
<text x="138.9" y="87.3">2</text>
<text x="158.1" y="87.3">1</text>
<text x="168.5" y="87.3">2</text>
<text x="10.2" y="111">1</text>
<text x="20.6" y="111">2</text>
<text x="39.8" y="111">1</text>
<text x="50.2" y="111">2</text>
<text x="69.4" y="111">1</text>
<text x="79.8" y="111">2</text>
<text x="98.9" y="111">1</text>
<text x="109.3" y="111">2</text>
<text x="128.5" y="111">1</text>
<text x="138.9" y="111">2</text>
<text x="158.1" y="111">1</text>
<text x="168.5" y="111">2</text>
<text x="39.8" y="133.5">1</text>
<text x="50.2" y="133.5">2</text>
<text x="69.4" y="133.5">1</text>
<text x="79.8" y="133.5">2</text>
<text x="98.9" y="133.5">1</text>
<text x="109.3" y="133.5">2</text>
<text x="128.5" y="133.5">1</text>
<text x="138.9" y="133.5">2</text>
<text x="10.2" y="158.3">1</text>
<text x="20.6" y="158.3">2</text>
<text x="39.8" y="158.3">1</text>
<text x="50.2" y="158.3">2</text>
<text x="69.4" y="158.3">1</text>
<text x="79.8" y="158.3">2</text>
<text x="98.9" y="158.3">1</text>
<text x="109.3" y="158.3">2</text>
</g>
<g font-size="1.7" fill="#00f">
<text x="130.4" y="160.2">R</text>
<text x="135.7" y="160.2">C</text>
<text x="160" y="160.2">R</text>
<text x="165.3" y="160.2">C</text>
</g>
</svg>
